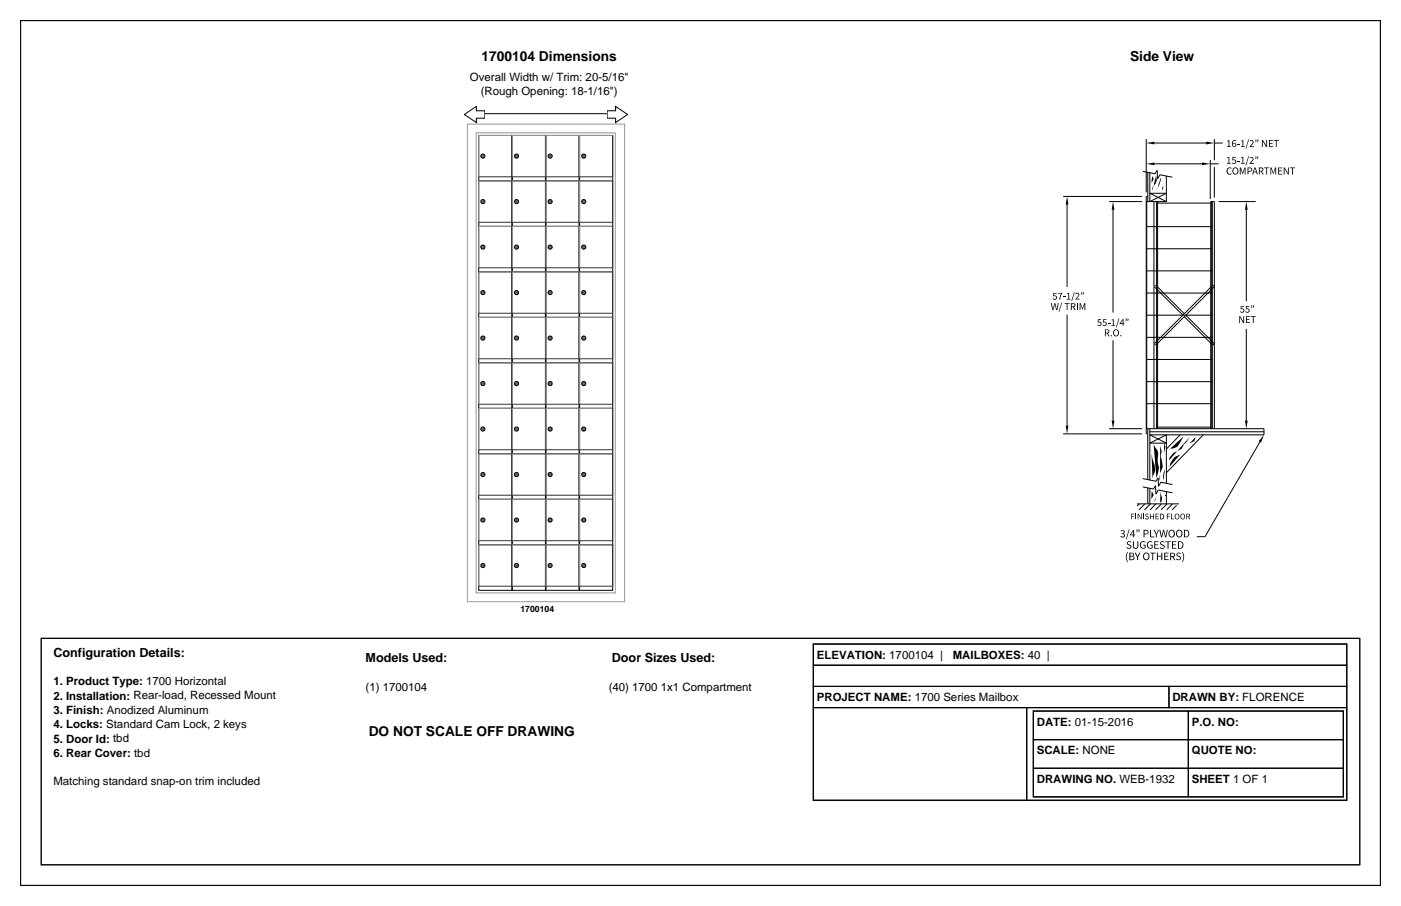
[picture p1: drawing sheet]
<svg xmlns="http://www.w3.org/2000/svg" width="432mm" height="279mm" viewBox="0 0 432 279" stroke-linecap="round" stroke-linejoin="round" font-family="sans-serif">
<path d="M12.7 196.8h406.4v69.9h-406.4z" fill="none" stroke="#000" stroke-width=".31"/>
<g fill="none" stroke="#000" stroke-width=".35">
<path d="M6.3 6.4h419.1v266.6h-419.1zM250.7 198.6h164.4v48.2h-164.4zM250.7 198.6h164.4v6.6h-164.4zM250.7 218.2h65.7v28.6h-65.7zM250.7 211.7h109.6v6.5h-109.6zM250.7 205.2h164.4v6.5h-164.4zM316.4 218.2h98.7v28.6h-98.7zM318.5 219.3h95.5v26.4h-95.5zM318.5 219.3h47.8v8.8h-47.8zM360.3 211.7h54.8v6.5h-54.8zM366.3 219.3h47.7v8.8h-47.7zM318.5 236.9h47.8v8.8h-47.8z"/>
<path d="M318.5 228.1h47.8v8.8h-47.8zM366.3 236.9h47.7v8.8h-47.7zM366.3 228.1h47.7v8.8h-47.7z"/>
</g>
<g fill="#fff" stroke="#000" stroke-width=".31">
<path d="M143.1 35.3l3.7-2.5v1.4h2.6v2.3h-2.6v1.3z"/>
<path d="M187.1 34.2h2.6v-1.4l3.8 2.5-3.8 2.5v-1.3h-2.6z"/>
</g>
<path d="M149.4 35.1h37.7" fill="none" stroke="#000" stroke-width=".31"/>
<path d="M147.6 41.8h10.2v14h-10.2z" fill="#fff" stroke="#000" stroke-width=".31"/>
<path d="M157.8 41.8h-10.2v12.7" fill="none" stroke="#999" stroke-width=".31"/>
<path d="M157.8 41.8v12.7h-10.2" fill="none" stroke="#333" stroke-width=".31"/>
<circle cx="148.8" cy="48.1" r=".64" fill="#666" stroke="#000" stroke-width=".31"/>
<path d="M157.9 41.8h10.2v14h-10.2z" fill="#fff" stroke="#000" stroke-width=".31"/>
<path d="M168.1 41.8h-10.2v12.7" fill="none" stroke="#999" stroke-width=".31"/>
<path d="M168.1 41.8v12.7h-10.2" fill="none" stroke="#333" stroke-width=".31"/>
<circle cx="159.2" cy="48.1" r=".64" fill="#666" stroke="#000" stroke-width=".31"/>
<path d="M168.3 41.8h10.2v14h-10.2z" fill="#fff" stroke="#000" stroke-width=".31"/>
<path d="M178.5 41.8h-10.2v12.7" fill="none" stroke="#999" stroke-width=".31"/>
<path d="M178.5 41.8v12.7h-10.2" fill="none" stroke="#333" stroke-width=".31"/>
<circle cx="169.6" cy="48.1" r=".64" fill="#666" stroke="#000" stroke-width=".31"/>
<path d="M178.6 41.8h10.2v14h-10.2z" fill="#fff" stroke="#000" stroke-width=".31"/>
<path d="M188.8 41.8h-10.2v12.7" fill="none" stroke="#999" stroke-width=".31"/>
<path d="M188.8 41.8v12.7h-10.2" fill="none" stroke="#333" stroke-width=".31"/>
<circle cx="179.9" cy="48.1" r=".64" fill="#666" stroke="#000" stroke-width=".31"/>
<path d="M147.6 55.8h10.2v14h-10.2z" fill="#fff" stroke="#000" stroke-width=".31"/>
<path d="M157.8 55.8h-10.2v12.7" fill="none" stroke="#999" stroke-width=".31"/>
<path d="M157.8 55.8v12.7h-10.2" fill="none" stroke="#333" stroke-width=".31"/>
<circle cx="148.8" cy="62.2" r=".64" fill="#666" stroke="#000" stroke-width=".31"/>
<path d="M157.9 55.8h10.2v14h-10.2z" fill="#fff" stroke="#000" stroke-width=".31"/>
<path d="M168.1 55.8h-10.2v12.7" fill="none" stroke="#999" stroke-width=".31"/>
<path d="M168.1 55.8v12.7h-10.2" fill="none" stroke="#333" stroke-width=".31"/>
<circle cx="159.2" cy="62.2" r=".64" fill="#666" stroke="#000" stroke-width=".31"/>
<path d="M168.3 55.8h10.2v14h-10.2z" fill="#fff" stroke="#000" stroke-width=".31"/>
<path d="M178.5 55.8h-10.2v12.7" fill="none" stroke="#999" stroke-width=".31"/>
<path d="M178.5 55.8v12.7h-10.2" fill="none" stroke="#333" stroke-width=".31"/>
<circle cx="169.6" cy="62.2" r=".64" fill="#666" stroke="#000" stroke-width=".31"/>
<path d="M178.6 55.8h10.2v14h-10.2z" fill="#fff" stroke="#000" stroke-width=".31"/>
<path d="M188.8 55.8h-10.2v12.7" fill="none" stroke="#999" stroke-width=".31"/>
<path d="M188.8 55.8v12.7h-10.2" fill="none" stroke="#333" stroke-width=".31"/>
<circle cx="179.9" cy="62.2" r=".64" fill="#666" stroke="#000" stroke-width=".31"/>
<path d="M147.6 69.8h10.2v14.1h-10.2z" fill="#fff" stroke="#000" stroke-width=".31"/>
<path d="M157.8 69.8h-10.2v12.8" fill="none" stroke="#999" stroke-width=".31"/>
<path d="M157.8 69.8v12.8h-10.2" fill="none" stroke="#333" stroke-width=".31"/>
<circle cx="148.8" cy="76.2" r=".64" fill="#666" stroke="#000" stroke-width=".31"/>
<path d="M157.9 69.8h10.2v14.1h-10.2z" fill="#fff" stroke="#000" stroke-width=".31"/>
<path d="M168.1 69.8h-10.2v12.8" fill="none" stroke="#999" stroke-width=".31"/>
<path d="M168.1 69.8v12.8h-10.2" fill="none" stroke="#333" stroke-width=".31"/>
<circle cx="159.2" cy="76.2" r=".64" fill="#666" stroke="#000" stroke-width=".31"/>
<path d="M168.3 69.8h10.2v14.1h-10.2z" fill="#fff" stroke="#000" stroke-width=".31"/>
<path d="M178.5 69.8h-10.2v12.8" fill="none" stroke="#999" stroke-width=".31"/>
<path d="M178.5 69.8v12.8h-10.2" fill="none" stroke="#333" stroke-width=".31"/>
<circle cx="169.6" cy="76.2" r=".64" fill="#666" stroke="#000" stroke-width=".31"/>
<path d="M178.6 69.8h10.2v14.1h-10.2z" fill="#fff" stroke="#000" stroke-width=".31"/>
<path d="M188.8 69.8h-10.2v12.8" fill="none" stroke="#999" stroke-width=".31"/>
<path d="M188.8 69.8v12.8h-10.2" fill="none" stroke="#333" stroke-width=".31"/>
<circle cx="179.9" cy="76.2" r=".64" fill="#666" stroke="#000" stroke-width=".31"/>
<path d="M147.6 83.9h10.2v14h-10.2z" fill="#fff" stroke="#000" stroke-width=".31"/>
<path d="M157.8 83.9h-10.2v12.7" fill="none" stroke="#999" stroke-width=".31"/>
<path d="M157.8 83.9v12.7h-10.2" fill="none" stroke="#333" stroke-width=".31"/>
<circle cx="148.8" cy="90.2" r=".64" fill="#666" stroke="#000" stroke-width=".31"/>
<path d="M157.9 83.9h10.2v14h-10.2z" fill="#fff" stroke="#000" stroke-width=".31"/>
<path d="M168.1 83.9h-10.2v12.7" fill="none" stroke="#999" stroke-width=".31"/>
<path d="M168.1 83.9v12.7h-10.2" fill="none" stroke="#333" stroke-width=".31"/>
<circle cx="159.2" cy="90.2" r=".64" fill="#666" stroke="#000" stroke-width=".31"/>
<path d="M168.3 83.9h10.2v14h-10.2z" fill="#fff" stroke="#000" stroke-width=".31"/>
<path d="M178.5 83.9h-10.2v12.7" fill="none" stroke="#999" stroke-width=".31"/>
<path d="M178.5 83.9v12.7h-10.2" fill="none" stroke="#333" stroke-width=".31"/>
<circle cx="169.6" cy="90.2" r=".64" fill="#666" stroke="#000" stroke-width=".31"/>
<path d="M178.6 83.9h10.2v14h-10.2z" fill="#fff" stroke="#000" stroke-width=".31"/>
<path d="M188.8 83.9h-10.2v12.7" fill="none" stroke="#999" stroke-width=".31"/>
<path d="M188.8 83.9v12.7h-10.2" fill="none" stroke="#333" stroke-width=".31"/>
<circle cx="179.9" cy="90.2" r=".64" fill="#666" stroke="#000" stroke-width=".31"/>
<path d="M147.6 97.9h10.2v14h-10.2z" fill="#fff" stroke="#000" stroke-width=".31"/>
<path d="M157.8 97.9h-10.2v12.7" fill="none" stroke="#999" stroke-width=".31"/>
<path d="M157.8 97.9v12.7h-10.2" fill="none" stroke="#333" stroke-width=".31"/>
<circle cx="148.8" cy="104.3" r=".64" fill="#666" stroke="#000" stroke-width=".31"/>
<path d="M157.9 97.9h10.2v14h-10.2z" fill="#fff" stroke="#000" stroke-width=".31"/>
<path d="M168.1 97.9h-10.2v12.7" fill="none" stroke="#999" stroke-width=".31"/>
<path d="M168.1 97.9v12.7h-10.2" fill="none" stroke="#333" stroke-width=".31"/>
<circle cx="159.2" cy="104.3" r=".64" fill="#666" stroke="#000" stroke-width=".31"/>
<path d="M168.3 97.9h10.2v14h-10.2z" fill="#fff" stroke="#000" stroke-width=".31"/>
<path d="M178.5 97.9h-10.2v12.7" fill="none" stroke="#999" stroke-width=".31"/>
<path d="M178.5 97.9v12.7h-10.2" fill="none" stroke="#333" stroke-width=".31"/>
<circle cx="169.6" cy="104.3" r=".64" fill="#666" stroke="#000" stroke-width=".31"/>
<path d="M178.6 97.9h10.2v14h-10.2z" fill="#fff" stroke="#000" stroke-width=".31"/>
<path d="M188.8 97.9h-10.2v12.7" fill="none" stroke="#999" stroke-width=".31"/>
<path d="M188.8 97.9v12.7h-10.2" fill="none" stroke="#333" stroke-width=".31"/>
<circle cx="179.9" cy="104.3" r=".64" fill="#666" stroke="#000" stroke-width=".31"/>
<path d="M147.6 111.9h10.2v14h-10.2z" fill="#fff" stroke="#000" stroke-width=".31"/>
<path d="M157.8 111.9h-10.2v12.8" fill="none" stroke="#999" stroke-width=".31"/>
<path d="M157.8 111.9v12.8h-10.2" fill="none" stroke="#333" stroke-width=".31"/>
<circle cx="148.8" cy="118.3" r=".64" fill="#666" stroke="#000" stroke-width=".31"/>
<path d="M157.9 111.9h10.2v14h-10.2z" fill="#fff" stroke="#000" stroke-width=".31"/>
<path d="M168.1 111.9h-10.2v12.8" fill="none" stroke="#999" stroke-width=".31"/>
<path d="M168.1 111.9v12.8h-10.2" fill="none" stroke="#333" stroke-width=".31"/>
<circle cx="159.2" cy="118.3" r=".64" fill="#666" stroke="#000" stroke-width=".31"/>
<path d="M168.3 111.9h10.2v14h-10.2z" fill="#fff" stroke="#000" stroke-width=".31"/>
<path d="M178.5 111.9h-10.2v12.8" fill="none" stroke="#999" stroke-width=".31"/>
<path d="M178.5 111.9v12.8h-10.2" fill="none" stroke="#333" stroke-width=".31"/>
<circle cx="169.6" cy="118.3" r=".64" fill="#666" stroke="#000" stroke-width=".31"/>
<path d="M178.6 111.9h10.2v14h-10.2z" fill="#fff" stroke="#000" stroke-width=".31"/>
<path d="M188.8 111.9h-10.2v12.8" fill="none" stroke="#999" stroke-width=".31"/>
<path d="M188.8 111.9v12.8h-10.2" fill="none" stroke="#333" stroke-width=".31"/>
<circle cx="179.9" cy="118.3" r=".64" fill="#666" stroke="#000" stroke-width=".31"/>
<path d="M147.6 125.9h10.2v14.1h-10.2z" fill="#fff" stroke="#000" stroke-width=".31"/>
<path d="M157.8 125.9h-10.2v12.8" fill="none" stroke="#999" stroke-width=".31"/>
<path d="M157.8 125.9v12.8h-10.2" fill="none" stroke="#333" stroke-width=".31"/>
<circle cx="148.8" cy="132.3" r=".64" fill="#666" stroke="#000" stroke-width=".31"/>
<path d="M157.9 125.9h10.2v14.1h-10.2z" fill="#fff" stroke="#000" stroke-width=".31"/>
<path d="M168.1 125.9h-10.2v12.8" fill="none" stroke="#999" stroke-width=".31"/>
<path d="M168.1 125.9v12.8h-10.2" fill="none" stroke="#333" stroke-width=".31"/>
<circle cx="159.2" cy="132.3" r=".64" fill="#666" stroke="#000" stroke-width=".31"/>
<path d="M168.3 125.9h10.2v14.1h-10.2z" fill="#fff" stroke="#000" stroke-width=".31"/>
<path d="M178.5 125.9h-10.2v12.8" fill="none" stroke="#999" stroke-width=".31"/>
<path d="M178.5 125.9v12.8h-10.2" fill="none" stroke="#333" stroke-width=".31"/>
<circle cx="169.6" cy="132.3" r=".64" fill="#666" stroke="#000" stroke-width=".31"/>
<path d="M178.6 125.9h10.2v14.1h-10.2z" fill="#fff" stroke="#000" stroke-width=".31"/>
<path d="M188.8 125.9h-10.2v12.8" fill="none" stroke="#999" stroke-width=".31"/>
<path d="M188.8 125.9v12.8h-10.2" fill="none" stroke="#333" stroke-width=".31"/>
<circle cx="179.9" cy="132.3" r=".64" fill="#666" stroke="#000" stroke-width=".31"/>
<path d="M147.6 140h10.2v14h-10.2z" fill="#fff" stroke="#000" stroke-width=".31"/>
<path d="M157.8 140h-10.2v12.7" fill="none" stroke="#999" stroke-width=".31"/>
<path d="M157.8 140v12.7h-10.2" fill="none" stroke="#333" stroke-width=".31"/>
<circle cx="148.8" cy="146.3" r=".64" fill="#666" stroke="#000" stroke-width=".31"/>
<path d="M157.9 140h10.2v14h-10.2z" fill="#fff" stroke="#000" stroke-width=".31"/>
<path d="M168.1 140h-10.2v12.7" fill="none" stroke="#999" stroke-width=".31"/>
<path d="M168.1 140v12.7h-10.2" fill="none" stroke="#333" stroke-width=".31"/>
<circle cx="159.2" cy="146.3" r=".64" fill="#666" stroke="#000" stroke-width=".31"/>
<path d="M168.3 140h10.2v14h-10.2z" fill="#fff" stroke="#000" stroke-width=".31"/>
<path d="M178.5 140h-10.2v12.7" fill="none" stroke="#999" stroke-width=".31"/>
<path d="M178.5 140v12.7h-10.2" fill="none" stroke="#333" stroke-width=".31"/>
<circle cx="169.6" cy="146.3" r=".64" fill="#666" stroke="#000" stroke-width=".31"/>
<path d="M178.6 140h10.2v14h-10.2z" fill="#fff" stroke="#000" stroke-width=".31"/>
<path d="M188.8 140h-10.2v12.7" fill="none" stroke="#999" stroke-width=".31"/>
<path d="M188.8 140v12.7h-10.2" fill="none" stroke="#333" stroke-width=".31"/>
<circle cx="179.9" cy="146.3" r=".64" fill="#666" stroke="#000" stroke-width=".31"/>
<path d="M147.6 154h10.2v14h-10.2z" fill="#fff" stroke="#000" stroke-width=".31"/>
<path d="M157.8 154h-10.2v12.7" fill="none" stroke="#999" stroke-width=".31"/>
<path d="M157.8 154v12.7h-10.2" fill="none" stroke="#333" stroke-width=".31"/>
<circle cx="148.8" cy="160.4" r=".64" fill="#666" stroke="#000" stroke-width=".31"/>
<path d="M157.9 154h10.2v14h-10.2z" fill="#fff" stroke="#000" stroke-width=".31"/>
<path d="M168.1 154h-10.2v12.7" fill="none" stroke="#999" stroke-width=".31"/>
<path d="M168.1 154v12.7h-10.2" fill="none" stroke="#333" stroke-width=".31"/>
<circle cx="159.2" cy="160.4" r=".64" fill="#666" stroke="#000" stroke-width=".31"/>
<path d="M168.3 154h10.2v14h-10.2z" fill="#fff" stroke="#000" stroke-width=".31"/>
<path d="M178.5 154h-10.2v12.7" fill="none" stroke="#999" stroke-width=".31"/>
<path d="M178.5 154v12.7h-10.2" fill="none" stroke="#333" stroke-width=".31"/>
<circle cx="169.6" cy="160.4" r=".64" fill="#666" stroke="#000" stroke-width=".31"/>
<path d="M178.6 154h10.2v14h-10.2z" fill="#fff" stroke="#000" stroke-width=".31"/>
<path d="M188.8 154h-10.2v12.7" fill="none" stroke="#999" stroke-width=".31"/>
<path d="M188.8 154v12.7h-10.2" fill="none" stroke="#333" stroke-width=".31"/>
<circle cx="179.9" cy="160.4" r=".64" fill="#666" stroke="#000" stroke-width=".31"/>
<path d="M147.6 168h10.2v14.1h-10.2z" fill="#fff" stroke="#000" stroke-width=".31"/>
<path d="M157.8 168h-10.2v12.8" fill="none" stroke="#999" stroke-width=".31"/>
<path d="M157.8 168v12.8h-10.2" fill="none" stroke="#333" stroke-width=".31"/>
<circle cx="148.8" cy="174.4" r=".64" fill="#666" stroke="#000" stroke-width=".31"/>
<path d="M157.9 168h10.2v14.1h-10.2z" fill="#fff" stroke="#000" stroke-width=".31"/>
<path d="M168.1 168h-10.2v12.8" fill="none" stroke="#999" stroke-width=".31"/>
<path d="M168.1 168v12.8h-10.2" fill="none" stroke="#333" stroke-width=".31"/>
<circle cx="159.2" cy="174.4" r=".64" fill="#666" stroke="#000" stroke-width=".31"/>
<path d="M168.3 168h10.2v14.1h-10.2z" fill="#fff" stroke="#000" stroke-width=".31"/>
<path d="M178.5 168h-10.2v12.8" fill="none" stroke="#999" stroke-width=".31"/>
<path d="M178.5 168v12.8h-10.2" fill="none" stroke="#333" stroke-width=".31"/>
<circle cx="169.6" cy="174.4" r=".64" fill="#666" stroke="#000" stroke-width=".31"/>
<path d="M178.6 168h10.2v14.1h-10.2z" fill="#fff" stroke="#000" stroke-width=".31"/>
<path d="M188.8 168h-10.2v12.8" fill="none" stroke="#999" stroke-width=".31"/>
<path d="M188.8 168v12.8h-10.2" fill="none" stroke="#333" stroke-width=".31"/>
<circle cx="179.9" cy="174.4" r=".64" fill="#666" stroke="#000" stroke-width=".31"/>
<path d="M144 38.3h48.5v147.3h-48.5zM146.8 41h42.8v141.8h-42.8z" fill="none" stroke="#999" stroke-width=".31"/>
<g fill="none" stroke="#000" stroke-width=".31">
<path d="M352.2 52.8l3.8 .8 .6-1.1 .2 2.7 .7-1.3 3.9 .8M353.3 42.9v16.4M353.8 53.1v9.1M354.4 53.3v8.9l5.1-2.6h-5.1l5.1 2.6M355.8 44.1h15.9M355.8 50.5h14.7M359.5 54.3v7.9M373 50.5h2.6M373 49.3v12.1M374.3 44.1h2.5M374.3 42.9v6.5M374.3 51.5v9.4"/>
<path d="M327.7 60.6h24.3M328.9 63.1v25.4M341.8 62.2h10.2M343 64.7v31.7M353.3 62.2h6.2M353.3 69.9h20.4M353.3 76.7h20.4M353.4 62.2v70M353.8 60.6h-.5v73.2h.5M355.7 62.2v70M356.5 62.2v70M356.8 62.6h16.4"/>
<path d="M356.8 62.2v70M373.3 62.2v70M373.7 62.2v70M375.6 62.2h11.4M384.1 64.7v28.2M328.9 97v34.2M332 93.5v2.1M353.3 97.2h20.4M353.3 90.4h20.4M353.3 83.5h20.4M355.8 88.5l8.8 8.7M356.3 88l8.7 8.8"/>
<path d="M365 97.7l8.7 8.7M365.5 97.2l8.7 8.7M373.7 88l-17.9 17.9M374.2 88.5l-17.9 17.9M343 104.9v24.8M353.3 104h20.4M353.3 117.7h20.4M353.3 110.9h20.4M384.1 101.4v28.3M327.7 133.8h24.3M341.8 132.2h10.2M353.3 132.2h36.3v1.9h-35.2l5.1 2.6h-5.1l5.1-2.6v15"/>
<path d="M353.3 124.5h20.4M353.8 132.2v15.7M354.4 132.2v15.8M354.4 133.2h35.2M356.8 131.7h16.4M363.7 134.1l-4.2 4.4M370.9 134.1l-11.4 11.7M373.2 132.2v-70h1.1v70M388.3 136.3l-16.9 29.2h-2.5M350.5 155.4h12.9M351.2 155.4l-.7 .7M352.2 147.6l4.1 .8 .6-1 .2 2.6 .7-1.3 3.6 .7"/>
<path d="M352.2 150.2l3.3 .6 .6-1 .2 2.6 .7-1.3 4.4 .9M352.9 155.4l-1.9 1.8M353.8 150.5v4.9M354.4 150.6v4.8M354.6 155.4l-1.9 1.8M356.3 155.4l-1.9 1.8M358 155.4l-1.8 1.8M359.5 151.6v3.8M359.7 155.4l-1.8 1.8M361.4 155.4l-1.8 1.8M362.7 155.8l-1.4 1.4"/>
</g>
<g fill="#000">
<path d="M355.1 54.3l.5 .9-.8 1.3zM353.3 44.1l2.5-.4v.8zM353.3 50.5l2.5-.4v.8zM356.3 54.2l.2 1.3-.3 1.1-.9 1-.2 1.3zM357.8 54.8a5.1 5.1 0 0 1-1.2 3.4l-.1 .6zM358.5 57l-.1 1.7-.3-.6zM359 54.7l.1 .8zM370.5 50.1l2.5 .4-2.5 .4zM371.7 43.7l2.6 .4-2.6 .4zM378.3 43.4l.6-.2v1.9h.4v.2h-1.1v-.2h.4v-1.5h-.3zM378.3 48.5l.6-.1v1.9h.4v.2h-1.1v-.2h.4v-1.6h-.3zM378.4 51.8l.9-.1 .3 .2-.3 .1a.81 .81 0 0 0-.9 .8 .81 .81 0 0 0 1 .7l.2 .1a1.03 1.03 0 0 1-1.4-.1 1.03 1.03 0 0 1 0-1.5z"/>
<path d="M379.9 48.4h1v.2h-.8l-.1 .7a.74 .74 0 0 1 1 .4 .74 .74 0 0 1-.4 .9 .74 .74 0 0 1-1-.3l.1-.2a.5 .5 0 0 0 .7 .3 .5 .5 0 0 0 .3-.7 .5 .5 0 0 0-.8-.2zM381.3 44.4h.7v.2h-.7zM381.3 49.6h.7v.2h-.7zM382.1 51.7h.3l.6 1.5 .6-1.5h.3v2.1h-.3l.1-1.8-.6 1.6-.8-1.6 .1 1.8h-.3zM382.6 43.4l.6-.2v1.9h.4v.2h-1.2v-.2h.5v-1.5h-.3zM382.6 48.5l.6-.1v1.9h.4v.2h-1.2v-.2h.5v-1.6h-.3zM384.8 43h.2l-.9 2.9h-.2zM384.8 48.2h.2l-.9 2.9h-.2zM385.1 43.5a.69 .69 0 0 1 1.1-.1 .69 .69 0 0 1-.1 1l-.6 .7h1v.3h-1.4l1-1.6-.2-.3zM385.1 48.7a.69 .69 0 0 1 1.1-.2 .69 .69 0 0 1-.1 1.1l-.6 .7h1v.2h-1.4l1-1.5-.2-.3zM389 43.2h.2l1.1 1.8v-1.8h.2v2.1h-.3l-1-1.8v1.8h-.3zM389.6 51.6h1.6v.3h-.7v1.9h-.3l.1-1.9h-.7z"/>
<path d="M391.1 43.2h1.2v.2h-.9v.7h.8v.2h-.8v.8h1v.3h-1.3zM391.6 51.7h.3l.5 1.5 .6-1.5h.3v2.1h-.2v-1.8l-.6 1.6-.7-1.6v1.8h-.3zM392.6 43.2h1.6v.2h-.7v1.9h-.3v-1.9h-.6zM393.9 51.7h1.3v.2h-1v.7h.8v.2h-.8v.8h1v.2h-1.2zM395.7 51.7h.2l1.1 1.8v-1.8h.2v2.1h-.3l-1-1.8v1.8h-.3zM397.6 51.6h1.5v.3h-.6v1.9h-.3v-1.9h-.6zM328.9 60.6l.4 2.5h-.8zM343 62.2l.5 2.5h-.9zM384.1 62.2l.4 2.5h-.8zM323.9 93.5h.3l.3 1.8 .5-1.8h.2l.5 1.8 .4-1.8h.2l-.4 2.1h-.4l-.4-1.7-.4 1.7h-.4zM324.6 90.4h1.1v.2h-.8l-.1 .6a.72 .72 0 0 1 .9 .4 .72 .72 0 0 1-.3 .9 .72 .72 0 0 1-1-.3l.1-.2a.48 .48 0 0 0 .7 .3 .48 .48 0 0 0 .2-.7 .48 .48 0 0 0-.7-.2zM326.1 90.3h1.3l-.6 2.1h-.3v-.4l.6-1.4h-1z"/>
<path d="M327.1 93.3h.2l-.8 2.8h-.2zM327.7 91.5h.7v.2h-.7zM328.1 93.5h1.6v.2h-.7v1.9h-.2v-1.9h-.7zM328.9 90.5l.6-.2v1.9h.4v.2h-1.1v-.2h.5v-1.5zM331.1 90.1h.2l-.9 2.8h-.2zM331.4 90.6a.68 .68 0 0 1 1-.2 .68 .68 0 0 1 0 1.1l-.6 .7h1v.2h-1.4l1-1.5-.2-.3-.6 .2zM332.7 93.5h.4l.5 1.5 .6-1.5h.3v2.1h-.3l.1-1.8-.6 1.6-.7-1.6v1.8h-.2zM341.4 99.6h.8v.2h-.8zM344.8 98.2h.2l-.9 2.8h-.2zM355.8 88h.5l-.5 .5zM373.7 88h.5v.5zM381.9 97.5h.3l1 1.8v-1.8h.3v2.1h-.3l-1-1.7v1.7h-.3z"/>
<path d="M382.4 94.4h1v.2h-.8v.6a.72 .72 0 0 1 .9 .4 .72 .72 0 0 1-.4 .9 .72 .72 0 0 1-.9-.3l.1-.2a.48 .48 0 0 0 .7 .3 .48 .48 0 0 0 .2-.7 .48 .48 0 0 0-.7-.2zM384 94.4h1.1v.2h-.9v.6a.72 .72 0 0 1 .9 .4 .72 .72 0 0 1-.4 .9 .72 .72 0 0 1-.9-.3l.1-.2a.48 .48 0 0 0 .7 .3 .48 .48 0 0 0 .2-.7 .48 .48 0 0 0-.7-.2zM384 97.5h1.2v.2h-.9v.7h.8v.2h-.8v.8h1v.2h-1.3zM385.5 97.5h1.6v.2h-.7v1.9h-.3v-1.9h-.6zM338.4 98.4h1v.3h-.8v.6a.72 .72 0 0 1 .9 .3 .72 .72 0 0 1-.4 1 .72 .72 0 0 1-.9-.4l.1-.1a.48 .48 0 0 0 .6 .3 .48 .48 0 0 0 .3-.7 .48 .48 0 0 0-.7-.2zM340 98.4h1v.3h-.8v.6a.72 .72 0 0 1 .9 .4 .72 .72 0 0 1-.4 .9 .72 .72 0 0 1-.9-.3l.1-.2a.48 .48 0 0 0 .6 .3 .48 .48 0 0 0 .3-.7 .48 .48 0 0 0-.7-.2zM342.4 103.4h.2v.3h-.2zM342.6 98.6l.7-.2v1.9h.4v.2h-1.2v-.2h.5v-1.6zM345.3 103.4h.3v.3h-.3zM355.8 105.9l.5 .5h-.5zM373.7 106.4l.5-.5v.5zM328.5 131.2h.8l-.4 2.6z"/>
<path d="M342.6 129.7h.9l-.5 2.5zM355.6 137.1l1.2 1.9 .2 1-.2 2.6 .4 1.6-.8 3.3zM357.6 137.5l.4 1.7-.3 1.4 .7 3.4-.8 1.9-.3 1.8 .2 .7zM360.5 138.4l-.4 .4 4.7-4.2-1.9 3.2-1.3 .5zM361.7 139.7l-1.2 1.4-.2 .9 6.5-7.4-1.3 2.1-.5 .2-.8 1.5zM368.5 134.7l-.4 1.3-1.5 .8zM383.7 129.7h.8l-.4 2.5zM389.6 134.1l-1 2.4-.7-.4zM348.7 158.4h1v.2h-.8v.6h.7v.2h-.7v.7h-.2zM350 158.4h.2v1.7h-.2zM350.7 158.4h.2l.8 1.4v-1.4h.2v1.7h-.2l-.9-1.4 .1 1.4h-.2zM352.3 158.4h.3v1.7h-.3z"/>
<path d="M353.1 158.6l.4-.2 .5 .2h-.6l-.2 .4a.63 .63 0 0 1 .8 .5 .63 .63 0 0 1-.5 .7l-.6-.2 .1-.2 .7 .1 .2-.2-.9-.6zM354.4 158.4h.2v.7h.9v-.7h.2v1.7h-.2v-.8h-.9v.8h-.2zM354.9 151.6l.7 1.1-.8 1.3zM354.8 137.7l.4 3.7a5.1 5.1 0 0 1 .2 5.4l-.2 .9zM356.1 158.4h1v.2h-.7v.5h.6v.2h-.6v.6h.8v.2h-1.1zM356.4 153.2l-.3 1-.5 .7zM357.7 151.6l.5 2-.3 1.2-.3 .1zM359.1 144.6l-.5 3.6-.2-1.1zM358.8 151.8l.5 .9zM359.1 152.6h.3v.3h-.3zM359.6 158.4h1v.2h-.7v.6h.6v.2h-.6v.7h-.3zM360.9 158.4h.3v1.5h.7v.2h-1z"/>
<path d="M362.1 140.9l1.7-.8-3.4 3.9 .2-1zM345.3 163.7a.65 .65 0 0 1 1.1-.2 .65 .65 0 0 1-.1 1.1 .71 .71 0 0 1 .1 1.1 .71 .71 0 0 1-1.1-.2l.1-.2a.5 .5 0 0 0 .8 .2 .5 .5 0 0 0 .1-.7l-.6-.1v-.3h.4a.42 .42 0 0 0 .1-.7 .42 .42 0 0 0-.7 .2zM347.5 167.1l.8-.2 .4 .3-.2 .2a.45 .45 0 0 0-.6-.3 .45 .45 0 0 0-.2 .7 .76 .76 0 0 1 1 .6 .76 .76 0 0 1-.8 .9l-.8-.4 .3-.2 .8 .3 .3-.4-1.1-.8zM347.5 170.2l.1 .1a3 3 0 0 0 0 3l-.1 .1a2.97 2.97 0 0 1 0-3.2zM347.9 163.2h.2l-.9 3.1h-.2zM349.2 166.9h.3l.1 2 .6 .1 .3-.4v-1.7h.3v1.4a.84 .84 0 0 1-.8 1 .84 .84 0 0 1-.8-1zM349.7 170.4h.4l.5 1.2 .6-1.2h.3l-.7 1.5v.8h-.3v-.8zM351.7 167.1l1-.2 .4 .2-.2 .2a.85 .85 0 0 0-1.3 .7 .85 .85 0 0 0 1.2 .8v-.6h-.5v-.2h.8v1a1.16 1.16 0 0 1-1.7-.3 1.16 1.16 0 0 1 .3-1.6zM354.5 163.4h.3v2.1h1v.2h-1.3zM353.9 167.1l.9-.2 .4 .2-.2 .2a.85 .85 0 0 0-1.2 .7 .85 .85 0 0 0 1.2 .8v-.6h-.5v-.2h.8v1a1.16 1.16 0 0 1-1.7-.3 1.16 1.16 0 0 1 .3-1.6zM354.5 170.4h1.6v.3h-.7v2h-.3l.1-2h-.7zM355.8 166.9h1.3v.3h-1.1v.7h.9v.2h-.9v.9h1.1v.2h-1.3z"/>
<path d="M355.6 163.4h.3l.5 1.2 .5-1.2h.3l-.7 1.4v.9h-.3l.1-.9zM356.6 170.4h.3v1h1v-1h.3v2.3h-.3v-1.1h-1v1.1h-.3zM357.3 163.4h.3l.4 2 .5-2h.3l.4 2 .4-2h.3l-.5 2.3h-.3l-.4-1.9-.5 1.9h-.4zM357.7 167.1l.8-.2 .4 .3-.1 .2a.45 .45 0 0 0-.7-.3 .45 .45 0 0 0-.1 .7 .76 .76 0 0 1 .9 .6 .76 .76 0 0 1-.7 .9l-.8-.4 .2-.2 .9 .3 .2-.4-1.1-.8zM358.8 170.4h1.4v.3h-1.1v.7h.9v.2h-.9v.9h1.1v.2h-1.4zM359.2 166.9h1.6v.3h-.6v2h-.3v-2h-.7zM361.2 166.9h1.4v.3h-1.1v.7h.9v.2h-.9v.9h1.1v.2h-1.4zM362.8 170.6l.8-.2 .4 .3-.2 .2a.45 .45 0 0 0-.6-.3 .45 .45 0 0 0-.2 .7 .76 .76 0 0 1 1 .6 .76 .76 0 0 1-.8 .9l-.8-.4 .3-.2 .8 .3 .3-.3-1.2-.9zM364.3 170.3l.2-.1a2.97 2.97 0 0 1 0 3.2l-.2-.1a3 3 0 0 0 0-3z"/>
<path d="M380.2 51.8a1.03 1.03 0 0 1 1.5 .9 1.03 1.03 0 0 1-1.5 1l-.4-1zM380.3 52.1l-.2 .6a.68 .68 0 0 0 .7 .9 .68 .68 0 0 0 .6-.9 .66 .66 0 0 0-.3-.7 .66 .66 0 0 0-.8 .1z"/>
<path d="M379.9 43.4l.6-.2 .5 .2-.2 .2-.5-.1-.4 .8a.65 .65 0 0 1 1.1 .2 .65 .65 0 0 1-.4 .9 .65 .65 0 0 1-.9-.6zM380.1 44.4l-.2 .1 .3 .6a.42 .42 0 0 0 .6-.4 .42 .42 0 0 0-.7-.3z"/>
<path d="M384.5 51.7h.7a.73 .73 0 0 1 .7 .9 .73 .73 0 0 1-1.1 .3v.9h-.3zM384.8 51.9v.8a.66 .66 0 0 0 .9-.4l-.3-.4z"/>
<path d="M386.9 43.1h.3l.1 .2-.4 .6 .2-.5zM387.5 43.1h.3v.2l-.3 .6 .2-.5z"/>
<path d="M386.9 48.3h.3l.1 .2-.4 .6 .2-.5zM387.5 48.3h.3v.2l-.3 .6 .2-.5z"/>
<path d="M386.6 51.7h.4l.7 2.1h-.3l-.2-.7h-.8l-.2 .7h-.3zM386.8 51.9l-.3 1h.6z"/>
<path d="M388 51.6h.7a.63 .63 0 0 1 .7 .5 .63 .63 0 0 1-.5 .8l.6 .9h-.3l-.6-.9h-.3v.9h-.3zM388.3 51.9v.8l.8-.2v-.4z"/>
<path d="M330.1 93.5h.9a.59 .59 0 0 1 .5 .6 .59 .59 0 0 1-.5 .6l.5 .9h-.3l-.5-.9h-.4v.9h-.2zM330.3 93.7v.8l.8-.2v-.4z"/>
<path d="M333.2 90.2l.3 .2-.3 .6zM333.8 90.2l.3 .2-.4 .6z"/>
<path d="M346 98.4h.3v1.3h.3v.2h-.3v.6h-.3v-.6h-.9zM346 98.7l-.6 1h.6z"/>
<path d="M346.9 98.3l.4 .2-.4 .6zM347.5 98.3l.3 .2-.3 .6z"/>
<path d="M385.6 94.2l.3 .2-.3 .6zM386.2 94.2l.3 .2-.3 .6z"/>
<path d="M340.5 101.6h1a.59 .59 0 0 1 .4 .6 .59 .59 0 0 1-.4 .6l.5 .9h-.3l-.5-.9h-.4v.9h-.3zM340.8 101.8v.8l.8-.2v-.4z"/>
<path d="M343.3 101.8a.99 .99 0 0 1 1.6 .8 .99 .99 0 0 1-1.6 .8 1.38 1.38 0 0 1 0-1.6zM343.5 102a.77 .77 0 0 0-.2 1.1 .77 .77 0 0 0 1.1 .2 .77 .77 0 0 0 .2-1.1 .77 .77 0 0 0-1.1-.2z"/>
<path d="M357.5 158.4a.94 .94 0 0 1 1.3 .9 .94 .94 0 0 1-1.3 .9zM357.7 158.6v1.4a.69 .69 0 0 0 .8-.7 .69 .69 0 0 0-.8-.7z"/>
<path d="M362.3 158.6a.81 .81 0 0 1 1.2 .7 .81 .81 0 0 1-1.2 .6l-.2-.6zM362.4 158.8a.63 .63 0 0 0-.1 .9 .63 .63 0 0 0 .9 .1 .63 .63 0 0 0 .1-.9 .63 .63 0 0 0-.9-.1z"/>
<path d="M364 158.6a.81 .81 0 0 1 1.3 .7 .81 .81 0 0 1-1.3 .6l-.2-.6zM364.2 158.8a.63 .63 0 0 0-.2 .8 .63 .63 0 0 0 .9 .2 .63 .63 0 0 0 .1-.9 .63 .63 0 0 0-.8-.1z"/>
<path d="M348.1 170.4h.7a.58 .58 0 0 1 .7 .4 .58 .58 0 0 1-.4 .7 .6 .6 0 0 1 .6 .6 .6 .6 0 0 1-.6 .6l-1.1 .1zM348.4 170.7v.7a.62 .62 0 0 0 .9-.4l-.3-.3zM348.4 171.6v.9a.74 .74 0 0 0 1-.4 .74 .74 0 0 0-1-.5z"/>
<path d="M349.2 163.5h.3v1.4h.3v.2h-.3v.6h-.2v-.6h-1.1zM349.3 163.8l-.7 1.1h.7z"/>
<path d="M350.3 163.3h.2l.1 .3-.4 .6 .2-.6zM350.9 163.3h.2l.1 .3-.3 .6z"/>
<path d="M352.7 170.6a1.11 1.11 0 0 1 1.6 1 1.11 1.11 0 0 1-1.6 1l-.4-1zM352.8 170.9l-.2 .7a.72 .72 0 0 0 .7 .9 .72 .72 0 0 0 .7-.9 .7 .7 0 0 0-.3-.9 .7 .7 0 0 0-.9 .2z"/>
<path d="M352.4 163.4a1.37 1.37 0 0 1 1.5 .4 .85 .85 0 0 1-.2 .9 .85 .85 0 0 1-1 .1v.9h-.3zM352.7 163.7v.9a.7 .7 0 0 0 1-.5l-.2-.4z"/>
<path d="M360.5 163.6a1.1 1.1 0 0 1 1.6 1 1.1 1.1 0 0 1-1.6 .9l-.4-1zM360.6 163.9l-.2 .6a.72 .72 0 0 0 .7 1 .72 .72 0 0 0 .7-1 .7 .7 0 0 0-.3-.8 .7 .7 0 0 0-.9 .2z"/>
<path d="M360.7 170.5a1.34 1.34 0 0 1 1.4 .3 .69 .69 0 0 1-.4 1l.6 1h-.4l-.5-1h-.4v1h-.3zM361 170.7v.8l.8-.2v-.5z"/>
<path d="M362.8 163.6a1.1 1.1 0 0 1 1.6 1 1.1 1.1 0 0 1-1.6 .9l-.3-1zM362.9 163.9l-.1 .6a.72 .72 0 0 0 .6 1 .72 .72 0 0 0 .7-1 .7 .7 0 0 0-.3-.8 .7 .7 0 0 0-.9 .2z"/>
<path d="M363.1 166.9a1.23 1.23 0 0 1 1.6 1.2 1.23 1.23 0 0 1-1.6 1.1zM363.4 167.1v1.9a.93 .93 0 0 0 1.1-.9 .93 .93 0 0 0-1.1-1z"/>
<path d="M364.9 163.4a1.23 1.23 0 0 1 1.7 1.1 1.23 1.23 0 0 1-1.7 1.2zM365.2 163.6v1.9a.93 .93 0 0 0 1.1-.9 .93 .93 0 0 0-1.1-1z"/>
<path d="M365.6 158.4l.9 .1a.48 .48 0 0 1 .3 .5 .48 .48 0 0 1-.4 .4l.5 .7h-.3l-.4-.7h-.3v.7h-.3zM365.8 158.6v.6l.7-.1v-.4z"/>
</g>
<path d="M358.9 136.3v4.3" fill="none" stroke="#000" stroke-width=".42"/>
<g font-size="4.2">
<text x="148.5" y="18.7">1700104 Dimensions</text>
<text x="348.3" y="18.7">Side View</text>
<text x="113.6" y="227">DO NOT SCALE OFF DRAWING</text>
</g>
<g font-size="3.9">
<text x="16.4" y="202.5">Configuration Details:</text>
<text x="112.7" y="204.2">Models Used:</text>
<text x="188.6" y="204.2">Door Sizes Used:</text>
</g>
<g font-size="3.5">
<text x="144.8" y="25">Overall Width w/ Trim: 20-5/16&quot;</text>
<text x="148.2" y="29.4">(Rough Opening: 18-1/16&quot;)</text>
<text x="251.7" y="203.2">ELEVATION: 1700104 |</text>
<text x="293.6" y="203.2">MAILBOXES: 40 |</text>
<text x="16.4" y="211.3">1. Product Type: 1700 Horizontal</text>
<text x="16.4" y="215.7">2. Installation: Rear-load, Recessed Mount</text>
<text x="112.7" y="213">(1) 1700104</text>
<text x="187.6" y="213">(40) 1700 1x1 Compartment</text>
<text x="16.4" y="220.1">3. Finish: Anodized Aluminum</text>
<text x="251.7" y="216.2">PROJECT NAME: 1700 Series Mailbox</text>
<text x="361.3" y="216.2">DRAWN BY: FLORENCE</text>
<text x="16.4" y="224.6">4. Locks: Standard Cam Lock, 2 keys</text>
<text x="319.5" y="223.8">DATE: 01-15-2016</text>
<text x="367.3" y="223.8">P.O. NO:</text>
<text x="16.4" y="229">5. Door Id: tbd</text>
<text x="16.4" y="233.4">6. Rear Cover: tbd</text>
<text x="319.5" y="232.7">SCALE: NONE</text>
<text x="367.3" y="232.7">QUOTE NO:</text>
<text x="16.4" y="242.2">Matching standard snap-on trim included</text>
<text x="319.5" y="241.5">DRAWING NO. WEB-1932</text>
<text x="367.3" y="241.5">SHEET 1 OF 1</text>
</g>
<text font-size="2.7" x="160.4" y="188.6">1700104</text>
</svg>
